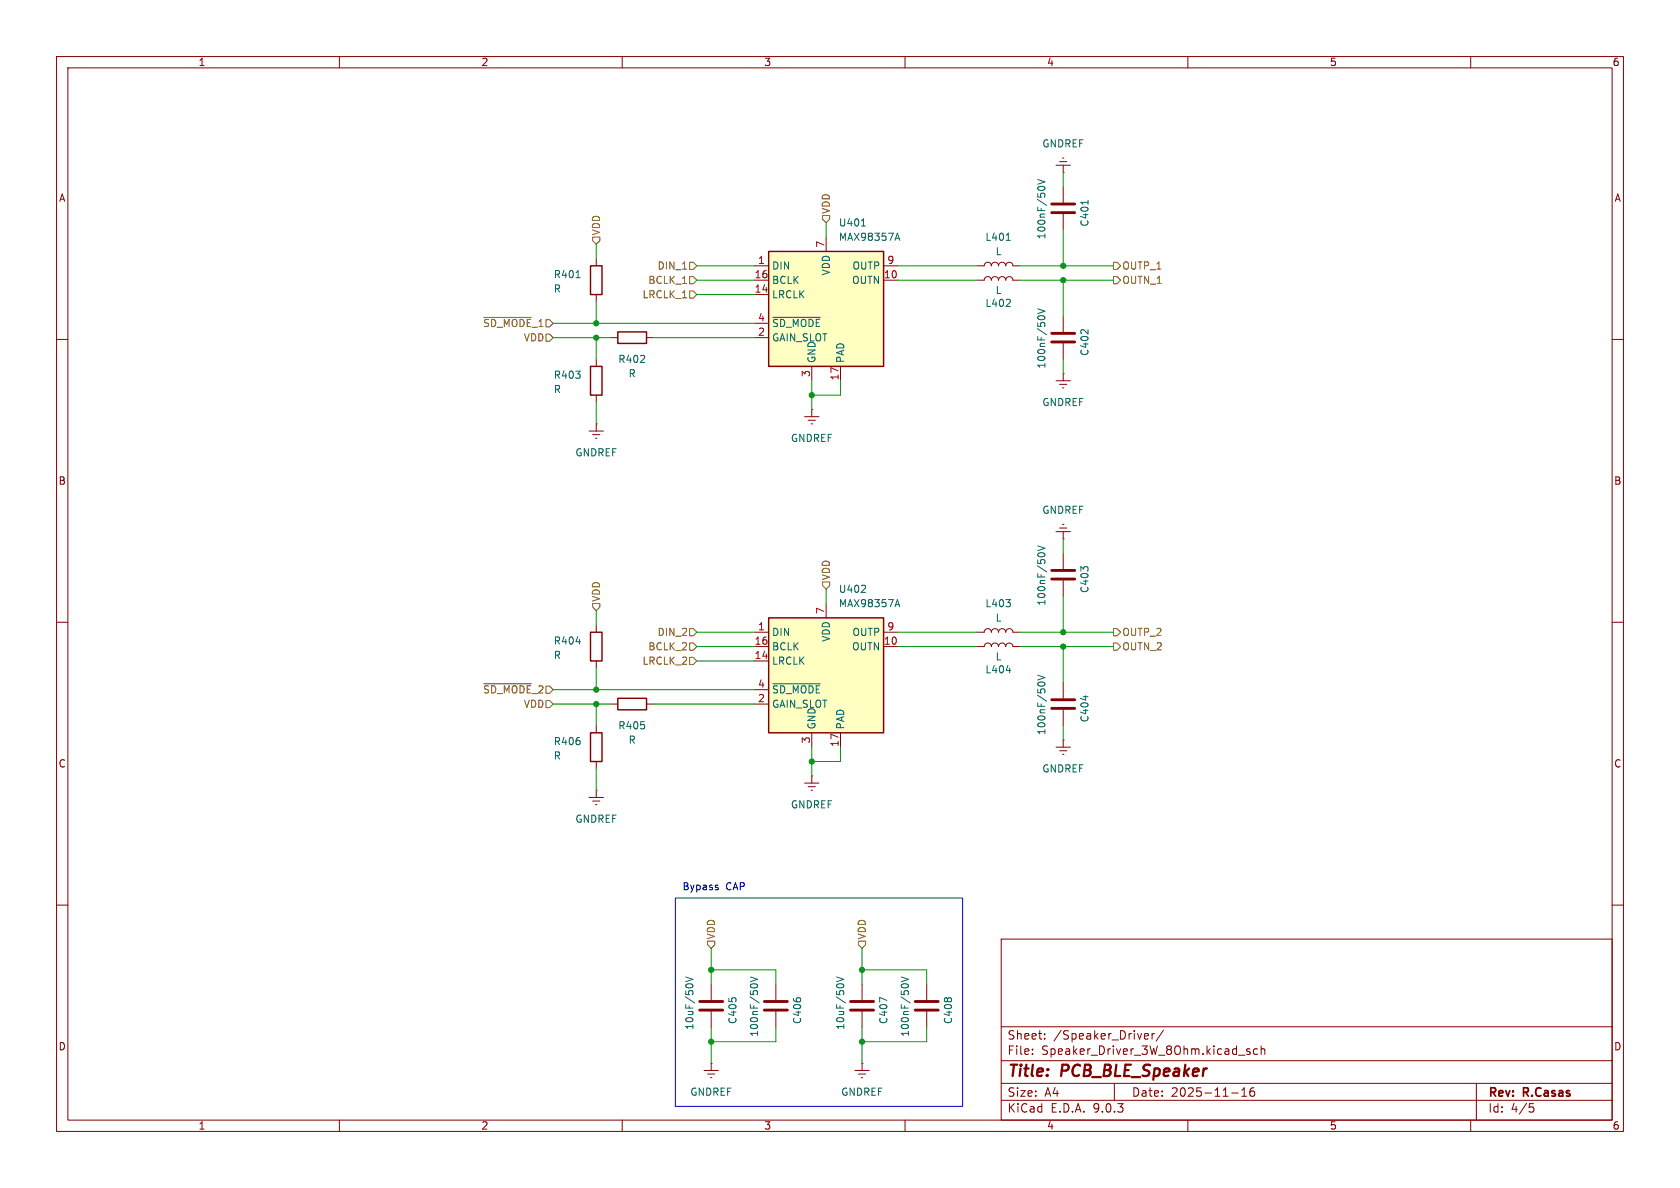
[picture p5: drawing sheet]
<svg xmlns="http://www.w3.org/2000/svg" width="297mm" height="210mm" viewBox="0 0 297 210" stroke-linecap="round" stroke-linejoin="round" font-family="sans-serif">
<g fill="none" stroke="#840000" stroke-width=".18">
<path d="M10 10h277v190h-277zM12 12h273v186h-273zM60 10v2M110 10v2M160 10v2M210 10v2M260 10v2M188 33v2.8M188 37.8v2.8M10 60h2M186.7 67.3h2.5M187.3 67.9h1.3"/>
<path d="M187.8 68.6h.3M188 66h.1M188 66v1.3M285 60h2M10 110h2M285 110h2M10 160h2M177 166h108v32h-108zM285 160h2M60 198v2M110 198v2M160 198v2"/>
<path d="M177 194.5h108M177 191.5h108M177 187.5h108M177 181.5h108M182.5 186.3v.1M182.5 185.5v.1M184.7 183.6v.1M184.7 182.8v.1M197 191.5v3M202.5 182.7l.5 .1v.3l-.7 .1M203 183.6l-.5 .1M203.7 182.7v1"/>
<path d="M204.1 182.7l-.3 .1-.1 .2M205.7 182.1l-1.3 2M210 198v2M217.7 193.2h1.2M219.5 193.8h.9M219.5 192.7l.5-.4v1.5M221 185.5l-.4-.1-.2 .2 .1 .2 .5 .2v.3h-.6M221.7 192.3a.59 .59 0 0 0-.7 .6v.6l.1 .2 .4 .1 .2-.1 .1-.5-.1-.3h-.5l-.2 .3M222.3 185.5l-.4-.1-.3 .3v.4l.1 .2h.6M223 185.5l.2-.1 .3 .1 .1 .9M223 184.9v1.5M260 198v2"/>
<path d="M261 191.5v6.5M270.4 195.1h.7M270.5 195.7h.4l.3 .3-.2 .5-.5 .1"/>
</g>
<path d="M185.9 37.6h4.1M185.9 36.1h4.1" fill="none" stroke="#840000" stroke-width=".51"/>
<path d="M183.5 33.2a.79 .79 0 0 1 1.2 0M183.5 31.7l1.2 .5-1.2 .4M192.3 35.4v.7" fill="none" stroke="#006464" stroke-width=".18"/>
<path d="M135.9 109.2h20.3v20.3h-20.3z" fill="#ffffc2"/>
<path d="M104.4 64.8h2v5.1h-2zM104.4 111.8h2v5h-2zM135.9 109.2h20.3v20.3h-20.3zM104.4 129.5h2v5.1h-2zM109.2 123.4h5.1v2.1h-5.1z" fill="none" stroke="#840000" stroke-width=".25"/>
<g fill="none" stroke="#840000" stroke-width=".18">
<path d="M172.7 49.5h1.3a.64 .64 0 0 1 .6-.6 .64 .64 0 0 1 .7 .6 .64 .64 0 0 1 .6-.6 .64 .64 0 0 1 .6 .6 .64 .64 0 0 1 .7-.6 .64 .64 0 0 1 .6 .6 .64 .64 0 0 1 .6-.6 .64 .64 0 0 1 .7 .6h1.2M172.7 47h1.3a.64 .64 0 0 1 .6-.6 .64 .64 0 0 1 .7 .6 .64 .64 0 0 1 .6-.6 .64 .64 0 0 1 .6 .6 .64 .64 0 0 1 .7-.6 .64 .64 0 0 1 .6 .6 .64 .64 0 0 1 .6-.6 .64 .64 0 0 1 .7 .6h1.2M188 55.9v2.8M105.4 63.5v1.3M105.4 69.9v1.2M188 60.7v2.8M186.7 94h2.5M187.3 93.3h1.3M187.8 92.7h.3M188 95.3h.1M188 94v1.3M188 97.8v2.8"/>
<path d="M105.4 110.5v1.3M105.4 116.8v1.3M133.3 111.8h2.6M133.3 114.3h2.6M133.3 116.8h2.6M146 106.7v2.5M156.2 111.8h2.5M156.2 114.3h2.5M172.7 114.3h1.3a.64 .64 0 0 1 .6-.6 .64 .64 0 0 1 .7 .6 .64 .64 0 0 1 .6-.6 .64 .64 0 0 1 .6 .6 .64 .64 0 0 1 .7-.6 .64 .64 0 0 1 .6 .6 .64 .64 0 0 1 .6-.6 .64 .64 0 0 1 .7 .6h1.2M172.7 111.8h1.3a.64 .64 0 0 1 .6-.7 .64 .64 0 0 1 .7 .7 .64 .64 0 0 1 .6-.7 .64 .64 0 0 1 .6 .7 .64 .64 0 0 1 .7-.7 .64 .64 0 0 1 .6 .7 .64 .64 0 0 1 .6-.7 .64 .64 0 0 1 .7 .7h1.2M188 102.6v2.8M105.4 139.7h.1"/>
<path d="M105.4 128.3v1.2M105.4 134.6v1.3M105.4 139.7v1.3M107.9 124.5h1.3M114.3 124.5h1.3M133.3 121.9h2.6M133.3 124.5h2.6M142.2 138.4h2.6M142.9 139.1h1.2M143.4 139.7h.2M143.5 137.2h.1M143.5 129.5v2.6"/>
<path d="M143.5 137.2v1.2M148.6 129.5v2.6M186.7 132.1h2.5M187.3 132.7h1.3M187.8 133.4h.3M188 130.8h.1M188 120.7v2.7M188 125.5v2.8M188 130.8v1.3M104.1 141h2.6M104.8 141.6h1.2M105.3 142.2h.2"/>
<path d="M125.7 174v2.8M125.7 178.8v2.8M137.2 174v2.8M137.2 178.8v2.8M124.5 189.2h2.5M125.1 189.9h1.3M125.6 190.5h.3M125.7 188h.1M125.7 188v1.2M151.1 189.2h2.6M151.8 189.9h1.2M152.3 190.5h.2"/>
<path d="M152.4 188h.1M152.4 188v1.2"/>
</g>
<g fill="none" stroke="#006464" stroke-width=".18">
<path d="M177.8 54.2h.8M177.9 42.5h.7M178.6 53v.4M183.5 56.1a.79 .79 0 0 1 1.2 0M183.5 54.6l1.2 .4-1.2 .4M183.5 98a.79 .79 0 0 1 1.2 0M183.5 96.5l1.2 .4-1.2 .4M101.8 113.4h.8M152.2 104.7h.8M153 103.6v.4M158.3 106.9h.6M158.6 106l.5 1.3"/>
<path d="M177.8 106h.8l-.4 .5M177.9 118.5h.8M178.6 106.6v.5M183.5 119.4l1.2 .4-1.2 .4M136.6 120.9h8.4M183.5 120.9a.79 .79 0 0 1 1.2 0M191.9 123v.8M121.2 172.7l1.3 .4-1.3 .4M121.5 174h.8M132.7 174.2a.79 .79 0 0 1 1.2 0M132.7 172.7l1.2 .4-1.2 .4"/>
</g>
<path d="M185.9 58.9h4.1M185.9 60.5h4.1M185.9 102.4h4.1M185.9 100.8h4.1M185.9 125.2h4.1M185.9 123.7h4.1M123.7 178.6h4.1M123.7 177h4.1M135.1 178.6h4.1M135.1 177h4.1" fill="none" stroke="#840000" stroke-width=".51"/>
<path d="M135.9 44.5h20.3v20.3h-20.3z" fill="#ffffc2"/>
<path d="M104.4 47h2v5.1h-2zM109.2 58.7h5.1v2h-5.1zM135.9 44.5h20.3v20.3h-20.3z" fill="none" stroke="#840000" stroke-width=".25"/>
<g fill="none" stroke="#840000" stroke-width=".18">
<path d="M186.7 29.2h2.5M187.3 28.6h1.3M187.8 27.9h.3M188 30.5h.1M188 29.2v1.3M105.4 45.7v1.3M105.4 52.1v1.2M107.9 59.7h1.3M114.3 59.7h1.3M133.3 47h2.6M133.3 49.5h2.6M133.3 52.1h2.6"/>
<path d="M133.3 57.2h2.6M133.3 59.7h2.6M146 41.9v2.6M156.2 47h2.5M156.2 49.5h2.5M104.1 76.2h2.6M104.8 76.8h1.2M105.3 77.5h.2M105.4 74.9h.1M105.4 74.9v1.3M142.2 73.7h2.6M142.9 74.3h1.2"/>
<path d="M143.4 74.9h.2M143.5 72.4h.1M143.5 64.8v2.5M143.5 72.4v1.3M148.6 64.8v2.5M152.4 174v2.8M152.4 178.8v2.8M163.8 174v2.8M163.8 178.8v2.8"/>
</g>
<path d="M152.3 39.9h.7M101.8 49.1h.8M136.6 56.1h8.4M158.3 42.1h.6M158.6 41.2l.5 1.3M147.9 172.7l1.3 .4-1.3 .4M148.1 174h.8M156.8 176.9l-1.3-.6v.9M159.3 174.2a.79 .79 0 0 1 1.3 0M159.3 172.7l1.3 .4-1.3 .4" fill="none" stroke="#006464" stroke-width=".18"/>
<path d="M150.4 178.6h4M150.4 177h4M161.8 178.6h4.1M161.8 177h4.1" fill="none" stroke="#840000" stroke-width=".51"/>
<g fill="none" stroke="#725600" stroke-width=".18">
<path d="M145.4 38.1h1.3v.6l-.7 .7-.6-.7zM85.5 56.1h8.4M96.5 59.1h.7l.6 .6-.6 .6h-.7zM104.8 41.9h1.2v.6l-.6 .7-.6-.7zM120.7 50.1h.7M121.9 51.4h.7l.6 .7-.6 .6h-.7zM121.9 46.4h.7l.6 .6-.6 .6h-.7zM121.9 48.9h.7l.6 .6-.6 .7h-.7zM196.8 46.4h.7l.6 .6-.6 .6h-.7zM196.8 48.9h.7l.6 .6-.6 .7h-.7zM104.8 106.7h1.2v.6l-.6 .7-.6-.7zM121.9 113.7h.7l.6 .6-.6 .6h-.7z"/>
<path d="M121.9 116.2h.7l.6 .6-.6 .7h-.7zM121.9 111.1h.7l.6 .7-.6 .6h-.7zM145.4 102.9h1.3v.6l-.7 .6-.6-.6zM196.8 113.7h.7l.6 .6-.6 .6h-.7zM196.8 111.1h.7l.6 .7-.6 .6h-.7zM85.5 120.9h8.4M96.5 123.8h.7l.6 .7-.6 .6h-.7zM125.1 166.4h1.3v.6l-.7 .6-.6-.6zM151.8 166.4h1.2v.6l-.6 .6-.6-.6z"/>
</g>
<g fill="none" stroke="#009600" stroke-width=".18">
<path d="M146 39.4v2.5M188 30.5v2.5M97.8 57.2h35.5M97.8 59.7h10.1M105.4 43.2v2.5M105.4 53.3v3.9M105.4 59.7v3.8M115.6 59.7h17.7M123.2 49.5h10.1M123.2 47h10.1M123.2 52.1h10.1M158.7 49.5h14"/>
<path d="M158.7 47h14M180.3 49.5h16.5M180.3 47h16.5M188 40.6v6.4M188 49.5v6.4M105.4 71.1v3.8M143.5 67.3v5.1M148.6 67.3v2.6h-5.1M188 63.5v2.5M188 95.3v2.5M105.4 108v2.5M105.4 118.1v3.8"/>
<path d="M123.2 111.8h10.1M123.2 114.3h10.1M123.2 116.8h10.1M146 104.1v2.6M158.7 111.8h14M158.7 114.3h14M180.3 111.8h16.5M180.3 114.3h16.5M188 105.4v6.4M188 114.3v6.4M97.8 124.5h10.1M97.8 121.9h35.5"/>
<path d="M105.4 124.5v3.8M105.4 135.9v3.8M115.6 124.5h17.7M143.5 132.1v5.1M148.6 132.1v2.5h-5.1M188 128.3v2.5M125.7 167.6v6.4M125.7 171.5h11.5v2.5M152.4 171.5h11.4v2.5M152.4 167.6v6.4M125.7 181.6v6.4M137.2 181.6v2.6h-11.5"/>
<path d="M152.4 181.6v6.4M163.8 181.6v2.6h-11.4"/>
</g>
<path d="M119.4 158.8h50.8v36.8h-50.8zM126.8 156.9l.2 .2-.2 .2M126.8 156.5h.1" fill="none" stroke="#0000c2" stroke-width=".18"/>
<g fill="#009600" stroke="#009600" stroke-width=".18">
<circle cx="143.5" cy="134.6" r=".46"/>
<circle cx="105.4" cy="124.5" r=".46"/>
<circle cx="105.4" cy="121.9" r=".46"/>
<circle cx="188" cy="111.8" r=".46"/>
<circle cx="188" cy="49.5" r=".46"/>
<circle cx="188" cy="47" r=".46"/>
<circle cx="188" cy="114.3" r=".46"/>
<circle cx="105.4" cy="59.7" r=".46"/>
<circle cx="143.5" cy="69.9" r=".46"/>
<circle cx="105.4" cy="57.2" r=".46"/>
<circle cx="125.7" cy="184.2" r=".46"/>
<circle cx="125.7" cy="171.5" r=".46"/>
<circle cx="152.4" cy="171.5" r=".46"/>
<circle cx="152.4" cy="184.2" r=".46"/>
</g>
<g font-size="2.8" fill="#840000">
<text x="178" y="190.9">Title:</text>
<text x="187.7" y="190.9">PCB_BLE_Speaker</text>
</g>
<g font-size="2.1" fill="#840000">
<text x="178" y="184">Sheet:</text>
<text x="186.2" y="184">/Speaker_Driver/</text>
<text x="178" y="186.7">File:</text>
<text x="184.1" y="186.7">Speaker_Driver_3W_8Ohm.kicad_sch</text>
<text x="178" y="196.9">KiCad</text>
<text x="178" y="194.1">Size:</text>
<text x="184.7" y="194.1">A4</text>
<text x="185.7" y="196.9">E.D.A.</text>
<text x="193.3" y="196.9">9.0.3</text>
<text x="200" y="194.1">Date:</text>
<text x="207" y="194.1">2025-11-16</text>
<text x="263" y="194.3">Rev:</text>
<text x="263" y="196.9">Id:</text>
<text x="267.1" y="196.9">4/5</text>
<text x="269.4" y="194.3">R.Casas</text>
</g>
<g font-size="1.8" fill="#840000">
<text x="35" y="11.9">1</text>
<text x="85" y="11.9">2</text>
<text x="135" y="11.9">3</text>
<text x="185" y="11.9">4</text>
<text x="235" y="11.9">5</text>
<text x="285" y="11.9">6</text>
<text x="10.3" y="35.9">A</text>
<text x="285.3" y="35.9">A</text>
<text x="10.3" y="85.9">B</text>
<text x="285.3" y="85.9">B</text>
<text x="10.3" y="135.9">C</text>
<text x="285.3" y="135.9">C</text>
<text x="10.3" y="185.9">D</text>
<text x="285.3" y="185.9">D</text>
<text x="35" y="199.9">1</text>
<text x="85" y="199.9">2</text>
<text x="135" y="199.9">3</text>
<text x="185" y="199.9">4</text>
<text x="235" y="199.9">5</text>
<text x="285" y="199.9">6</text>
</g>
<g font-size="1.8" fill="#006464">
<text x="184.2" y="26.3">GNDREF</text>
<text x="148.2" y="40.2">U401</text>
<text x="192.6" y="40.2" transform="rotate(-90 192.6 40.2)">C401</text>
<text x="136.4" y="47.9">DIN</text>
<text x="148.2" y="42.8">MAX98357A</text>
<text x="150.6" y="47.9">OUTP</text>
<text x="174.1" y="42.8">L401</text>
<text x="175.9" y="45.3">L</text>
<text x="185" y="42.4" transform="rotate(-90 185 42.4)">100nF/50V</text>
<text x="97.8" y="49.4">R401</text>
<text x="97.8" y="51.9">R</text>
<text x="136.4" y="50.4">BCLK</text>
<text x="136.4" y="52.9">LRCLK</text>
<text x="146.9" y="48.8" transform="rotate(-90 146.9 48.8)">VDD</text>
<text x="150.5" y="50.4">OUTN</text>
<text x="175.9" y="52.2">L</text>
<text x="136.4" y="58">~{SD_MODE}</text>
<text x="174.1" y="54.5">L402</text>
<text x="109.2" y="64.4">R402</text>
<text x="136.4" y="60.6">GAIN_SLOT</text>
<text x="144.4" y="64.3" transform="rotate(-90 144.4 64.3)">GND</text>
<text x="149.5" y="64.3" transform="rotate(-90 149.5 64.3)">PAD</text>
<text x="185" y="65.3" transform="rotate(-90 185 65.3)">100nF/50V</text>
<text x="192.6" y="63" transform="rotate(-90 192.6 63)">C402</text>
<text x="97.8" y="67.2">R403</text>
<text x="97.8" y="69.7">R</text>
<text x="111" y="66.9">R</text>
<text x="184.2" y="72">GNDREF</text>
<text x="101.6" y="80.9">GNDREF</text>
<text x="139.7" y="78.3">GNDREF</text>
<text x="184.2" y="91">GNDREF</text>
<text x="148.2" y="105">U402</text>
<text x="148.2" y="107.5">MAX98357A</text>
<text x="174.1" y="107.5">L403</text>
<text x="185" y="107.2" transform="rotate(-90 185 107.2)">100nF/50V</text>
<text x="192.6" y="104.9" transform="rotate(-90 192.6 104.9)">C403</text>
<text x="136.4" y="112.6">DIN</text>
<text x="146.9" y="113.6" transform="rotate(-90 146.9 113.6)">VDD</text>
<text x="150.6" y="112.6">OUTP</text>
<text x="175.9" y="110.1">L</text>
<text x="97.8" y="114.1">R404</text>
<text x="97.8" y="116.7">R</text>
<text x="136.4" y="115.2">BCLK</text>
<text x="136.4" y="117.7">LRCLK</text>
<text x="150.5" y="115.2">OUTN</text>
<text x="174.1" y="119.2">L404</text>
<text x="175.9" y="116.9">L</text>
<text x="136.4" y="122.8">~{SD_MODE}</text>
<text x="136.4" y="125.3">GAIN_SLOT</text>
<text x="97.8" y="131.9">R406</text>
<text x="109.2" y="129.1">R405</text>
<text x="111" y="131.7">R</text>
<text x="144.4" y="129" transform="rotate(-90 144.4 129)">GND</text>
<text x="149.5" y="129" transform="rotate(-90 149.5 129)">PAD</text>
<text x="185" y="130" transform="rotate(-90 185 130)">100nF/50V</text>
<text x="192.6" y="127.8" transform="rotate(-90 192.6 127.8)">C404</text>
<text x="97.8" y="134.5">R</text>
<text x="184.2" y="136.8">GNDREF</text>
<text x="139.7" y="143.1">GNDREF</text>
<text x="101.6" y="145.6">GNDREF</text>
<text x="122.8" y="182.2" transform="rotate(-90 122.8 182.2)">10uF/50V</text>
<text x="130.4" y="181.1" transform="rotate(-90 130.4 181.1)">C405</text>
<text x="134.2" y="183.4" transform="rotate(-90 134.2 183.4)">100nF/50V</text>
<text x="141.8" y="181.1" transform="rotate(-90 141.8 181.1)">C406</text>
<text x="149.5" y="182.2" transform="rotate(-90 149.5 182.2)">10uF/50V</text>
<text x="157.1" y="181.1" transform="rotate(-90 157.1 181.1)">C407</text>
<text x="160.9" y="183.4" transform="rotate(-90 160.9 183.4)">100nF/50V</text>
<text x="168.5" y="181.1" transform="rotate(-90 168.5 181.1)">C408</text>
<text x="121.9" y="193.9">GNDREF</text>
<text x="148.6" y="193.9">GNDREF</text>
</g>
<g font-size="1.8" fill="#725600">
<text x="106.3" y="41.7" transform="rotate(-90 106.3 41.7)">VDD</text>
<text x="146.9" y="37.9" transform="rotate(-90 146.9 37.9)">VDD</text>
<text x="116.1" y="47.9">DIN_1</text>
<text x="198.3" y="47.9">OUTP_1</text>
<text x="113.5" y="52.9">LRCLK_1</text>
<text x="114.5" y="50.4">BCLK_1</text>
<text x="198.3" y="50.4">OUTN_1</text>
<text x="85.3" y="58">~{SD_MODE}_1</text>
<text x="92.5" y="60.6">VDD</text>
<text x="106.3" y="106.5" transform="rotate(-90 106.3 106.5)">VDD</text>
<text x="146.9" y="102.7" transform="rotate(-90 146.9 102.7)">VDD</text>
<text x="116.1" y="112.6">DIN_2</text>
<text x="198.3" y="112.6">OUTP_2</text>
<text x="113.5" y="117.7">LRCLK_2</text>
<text x="114.5" y="115.2">BCLK_2</text>
<text x="198.3" y="115.2">OUTN_2</text>
<text x="85.3" y="122.8">~{SD_MODE}_2</text>
<text x="92.5" y="125.3">VDD</text>
<text x="126.6" y="166.2" transform="rotate(-90 126.6 166.2)">VDD</text>
<text x="153.3" y="166.2" transform="rotate(-90 153.3 166.2)">VDD</text>
</g>
<g font-size="1.8" fill="#a90000">
<text x="133.9" y="46.7">1</text>
<text x="145.8" y="43.9" transform="rotate(-90 145.8 43.9)">7</text>
<text x="156.8" y="46.7">9</text>
<text x="133.3" y="49.3">16</text>
<text x="133.3" y="51.8">14</text>
<text x="156.2" y="49.3">10</text>
<text x="133.9" y="56.9">4</text>
<text x="133.9" y="59.4">2</text>
<text x="143.3" y="66.7" transform="rotate(-90 143.3 66.7)">3</text>
<text x="148.3" y="67.4" transform="rotate(-90 148.3 67.4)">17</text>
<text x="133.9" y="111.5">1</text>
<text x="145.8" y="108.7" transform="rotate(-90 145.8 108.7)">7</text>
<text x="156.8" y="111.5">9</text>
<text x="133.3" y="114">16</text>
<text x="133.3" y="116.6">14</text>
<text x="156.2" y="114">10</text>
<text x="133.9" y="121.7">4</text>
<text x="133.9" y="124.2">2</text>
<text x="143.3" y="131.5" transform="rotate(-90 143.3 131.5)">3</text>
<text x="148.3" y="132.1" transform="rotate(-90 148.3 132.1)">17</text>
</g>
<g font-size="1.8" fill="#0000c2">
<text x="120.5" y="157.6">Bypass</text>
<text x="128.3" y="157.6">CAP</text>
</g>
</svg>
